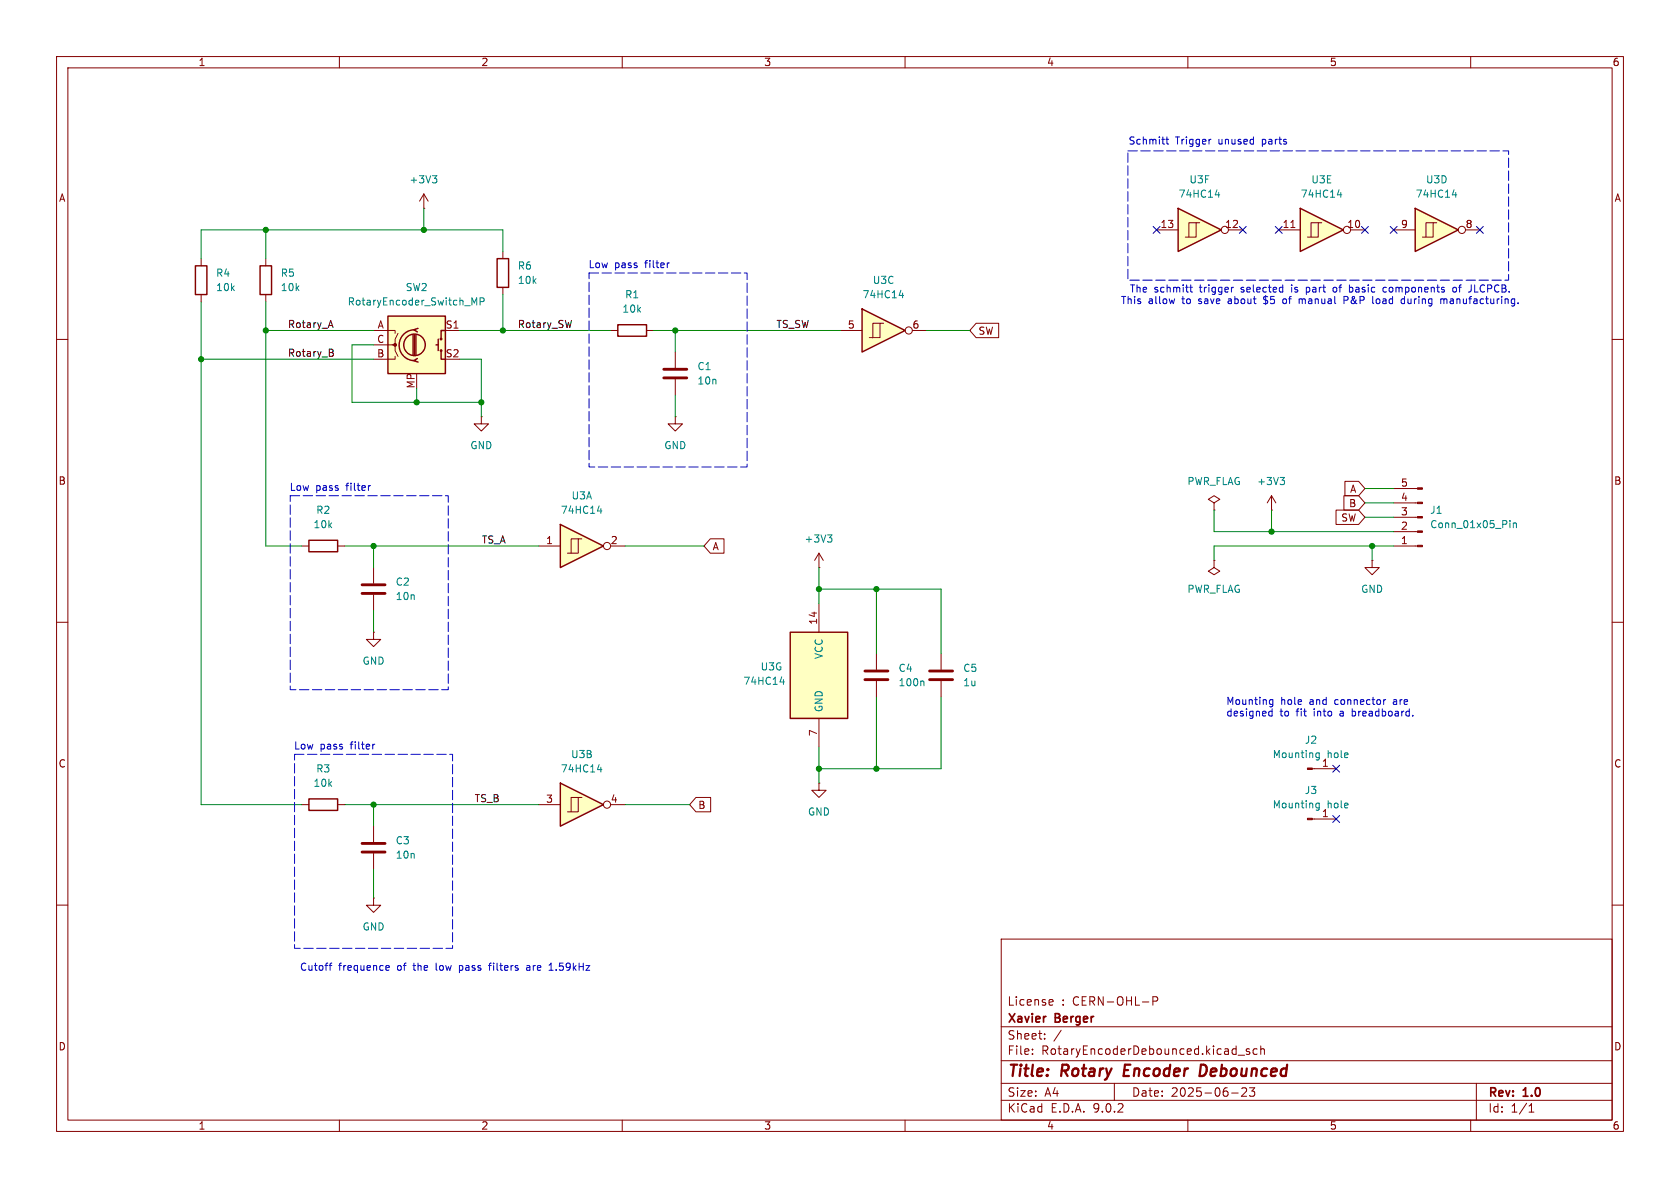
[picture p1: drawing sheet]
<svg xmlns="http://www.w3.org/2000/svg" width="297mm" height="210mm" viewBox="0 0 297 210" stroke-linecap="round" stroke-linejoin="round" font-family="sans-serif">
<path d="M0 0h297v210h-297z" fill="#fff" stroke="#fff" stroke-width=".18"/>
<g fill="none" stroke="#840000" stroke-width=".18">
<path d="M10 10h277v190h-277zM12 12h273v186h-273zM60 10v2M110 10v2M160 10v2M210 10v2M260 10v2M107.9 58.4h1.3M114.3 58.4h1.3M10 60h2M119.4 73.7v1.2h1.2l-1.2 1.3-1.3-1.3h1.3M119.4 73.7h.1"/>
<path d="M119.4 62.2v2.8M119.4 67.1v2.8M285 60h2M10 110h2M166.4 115.6v2.8M285 110h2M166.4 120.4v2.8M10 160h2M177 166h108v32h-108zM185.7 176.7l.4 .1 .1 .3-.7 .1M186.1 177.6l-.4 .1M203.8 177l.7-.1 .2-.2-.1-.4-.2-.1h-.6v1.5"/>
<path d="M285 160h2M60 198v2M110 198v2M160 198v2M177 194.5h108M177 191.5h108M177 187.5h108M177 181.5h108M182.5 186.3v.1M182.5 185.5v.1M184.7 183.6v.1M184.7 182.8v.1"/>
<path d="M187.6 182.1l-1.3 2M197 191.5v3M210 198v2M217.7 193.2h1.2M218.9 186.5h1.1M219.5 192.4l.6-.1 .2 .1 .1 .3-.9 1.1h.9M220.9 185.5l-.4-.1-.2 .2 .1 .2 .5 .2v.3h-.6M220.9 192.3h.9l-.5 .6 .4 .1v.7l-.2 .1h-.4l-.2-.1M222.2 185.5l-.4-.1-.3 .3v.4l.2 .2h.5M222.9 185.5l.2-.1 .4 .1v.9M222.9 184.9v1.5M260 198v2"/>
<path d="M261 191.5v6.5M270.3 196.6h.9M270.3 195.5l.4-.4v1.5"/>
</g>
<path d="M198.9 188.2l-.3 2h1M213.1 188.3l-.8-.1-.2 2h.4l.6-.3" fill="none" stroke="#840000" stroke-width=".4"/>
<path d="M117.3 65.3h4.1M117.3 66.8h4.1M164.3 118.6h4.1M164.3 120.1h4.1" fill="none" stroke="#840000" stroke-width=".51"/>
<path d="M109.2 57.4h5.1v2h-5.1z" fill="none" stroke="#840000" stroke-width=".25"/>
<path d="M68.6 55.9h10.1v10.1h-10.1z" fill="#ffffc2"/>
<g fill="none" stroke="#840000" stroke-width=".25">
<path d="M46 47h2v5.1h-2zM68.6 55.9h10.1v10.1h-10.1zM73 59.2v3.5M73.3 58.3a2.73 2.73 0 0 0-2.7 2.7 2.73 2.73 0 0 0 2.7 2.8M73.3 59.2v3.5M73.5 59.2v3.5M73.9 58l-.7 .3 .6 .4M77.5 59.9v2.1M78.7 58.4h-.7v1.5M73.8 63.4l-.6 .4 .7 .2M77.1 61h.4M78 62v1.5h.7"/>
<circle cx="78" cy="59.9" r=".13"/>
<circle cx="73.3" cy="61" r="1.9"/>
<circle cx="78" cy="62" r=".13"/>
</g>
<path d="M47 45.7v1.3M47 52.1v1.2M66 58.4h3.8v.5M70.4 58.9l-.6 1v1.1h-.5M78.7 58.4h2.6M66 61h3.8v1l.6 1M69.8 63v.5h-3.8" fill="none" stroke="#840000" stroke-width=".18"/>
<circle cx="69.8" cy="61" r=".25" fill="#840000" stroke="#840000" stroke-width=".18"/>
<path d="M83.4 52.6l.5 1 .4-1v1.3M84.9 53.3h.6l.1-.2-.1-.3-.6-.2v1.3" fill="none" stroke="#008484" stroke-width=".18"/>
<path d="M99.1 138.4l7.6 3.8-7.6 3.9z" fill="#ffffc2"/>
<path d="M99.1 138.4l7.6 3.8-7.6 3.9z" fill="none" stroke="#840000" stroke-width=".25"/>
<g fill="none" stroke="#840000" stroke-width=".18">
<path d="M214.6 88.9l1-.6-1-.7-1 .7 1 .6v1.3M214.6 90.2h.1M224.8 90.2h.1M224.8 87.6l-.8 1.3M224.8 87.6l.8 1.3M224.8 87.6v2.6M95.2 142.2h3.9M102.2 141h-1.2v2.5M102.9 141h-.7v2.5h-1.9M107.9 142.2h2.6"/>
<circle cx="107.3" cy="142.2" r=".63"/>
</g>
<path d="M226.3 84.4h.8l-.4 .5M226.8 84.9l.3 .2v.3l-.3 .3M105.6 136h.8M106.2 135.6v.9" fill="none" stroke="#008484" stroke-width=".18"/>
<path d="M152.4 54.6l7.6 3.8-7.6 3.8z" fill="#ffffc2"/>
<path d="M152.4 54.6l7.6 3.8-7.6 3.8z" fill="none" stroke="#840000" stroke-width=".25"/>
<g fill="none" stroke="#840000" stroke-width=".18">
<path d="M148.6 58.4h3.8M155.6 57.2h-1.3v2.5M156.2 57.2h-.6v2.5h-1.9M161.3 58.4h2.5"/>
<circle cx="160.7" cy="58.4" r=".63"/>
</g>
<path d="M159 52.2h.7M159.6 51.8v.8" fill="none" stroke="#008484" stroke-width=".18"/>
<path d="M250.2 36.8l7.6 3.8-7.6 3.9z" fill="#ffffc2"/>
<path d="M250.2 36.8l7.6 3.8-7.6 3.9z" fill="none" stroke="#840000" stroke-width=".25"/>
<g fill="none" stroke="#840000" stroke-width=".18">
<path d="M253.4 39.4h-1.3v2.5M254 39.4h-.6v2.5h-1.9M246.4 40.6h3.8M259.1 40.6h2.5"/>
<circle cx="258.4" cy="40.6" r=".63"/>
</g>
<path d="M256.8 34.4h.7M257.4 34v.9" fill="none" stroke="#008484" stroke-width=".18"/>
<path d="M229.9 36.8l7.6 3.8-7.6 3.9z" fill="#ffffc2"/>
<path d="M229.9 36.8l7.6 3.8-7.6 3.9z" fill="none" stroke="#840000" stroke-width=".25"/>
<g fill="none" stroke="#840000" stroke-width=".18">
<path d="M233 39.4h-1.2v2.5M233.7 39.4h-.7v2.5h-1.9M226.1 40.6h3.8M228.2 40.2h.7M238.8 40.6h2.5"/>
<circle cx="238.1" cy="40.6" r=".63"/>
</g>
<path d="M236.4 34.4h.8M237 34v.9" fill="none" stroke="#008484" stroke-width=".18"/>
<path d="M208.3 36.8l7.6 3.8-7.6 3.9z" fill="#ffffc2"/>
<path d="M208.3 36.8l7.6 3.8-7.6 3.9zM54.6 95.5h5.1v2h-5.1zM54.6 141.2h5.1v2.1h-5.1z" fill="none" stroke="#840000" stroke-width=".25"/>
<g fill="none" stroke="#840000" stroke-width=".18">
<path d="M211.5 39.4h-1.3v2.5M212.1 39.4h-.6v2.5h-2M204.5 40.6h3.8M217.2 40.6h2.5M85.1 73.7v1.2h1.3l-1.3 1.3-1.3-1.3h1.3M85.1 73.7h.1M53.3 96.5h1.3M59.7 96.5h1.3M144.8 97.8l-.8 1.3M144.8 97.8l.7 1.3M144.8 97.8v2.5M214.6 99.1v1.2l1 .7-1 .6-1-.6 1-.7"/>
<path d="M214.6 99.1h.1M242.6 99.1v1.2h1.2l-1.2 1.3-1.3-1.3h1.3M242.6 99.1h.1M246.4 96.5h4.2M246.4 94h4.2M246.4 91.4h4.2M246.4 88.9h4.2M246.4 86.4h4.2M144.8 100.3h.1M154.9 115.6v2.8M144.8 138.4v1.3h1.2l-1.2 1.3-1.3-1.3h1.3M144.8 138.4h.1"/>
<path d="M154.9 120.4v2.8M232 135.9h4.2M53.3 142.2h1.3M59.7 142.2h1.3M66 158.8v1.2h1.3l-1.3 1.3-1.2-1.3h1.2M66 158.8h.1M66 146.1v2.7M66 150.9v2.8"/>
<circle cx="216.5" cy="40.6" r=".63"/>
</g>
<path d="M214.8 34.4h.8M215.4 34v.9M146.3 94.6h.8l-.4 .4M146.8 95l.3 .3v.3l-.3 .2M266.9 92v.1M266.9 92.4v.9M267.5 92.4v.9M267.5 92.6l.2-.2 .3 .1 .1 .8M163.2 120.4l.1 .2v.6M232.7 133.8l.2 .1h.3M233.2 133.1v1l-.2 .3-.3-.1M233.2 133.1h-.3l-.2 .1" fill="none" stroke="#008484" stroke-width=".18"/>
<path d="M152.9 118.6h4.1M152.9 120.1h4.1M64 149.1h4.1M64 150.6h4.1" fill="none" stroke="#840000" stroke-width=".51"/>
<g fill="#840000" stroke="#840000" stroke-width=".18">
<path d="M250.6 96.4h.9v.2h-.9z"/>
<path d="M250.6 93.9h.9v.2h-.9z"/>
<path d="M250.6 91.3h.9v.3h-.9z"/>
<path d="M250.6 88.8h.9v.2h-.9z"/>
<path d="M250.6 86.2h.9v.3h-.9z"/>
<path d="M231.1 135.8h.9v.2h-.9z"/>
</g>
<path d="M99.1 92.7l7.6 3.8-7.6 3.8z" fill="#ffffc2"/>
<path d="M87.9 45.7h2v5.1h-2zM99.1 92.7l7.6 3.8-7.6 3.8z" fill="none" stroke="#840000" stroke-width=".25"/>
<g fill="none" stroke="#840000" stroke-width=".18">
<path d="M74.9 36.8h.1M74.9 34.3l-.7 1.3M74.9 34.3l.8 1.3M74.9 34.3v2.5M88.9 44.5v1.2M88.9 50.8v1.3M95.2 96.5h3.9M102.2 95.3h-1.2v2.5M102.9 95.3h-.7v2.5h-1.9M107.9 96.5h2.6M66 111.8v1.2h1.3l-1.3 1.3-1.2-1.3h1.2M66 111.8h.1"/>
<path d="M66 100.3v2.8M66 105.2v2.8M232 144.8h4.2"/>
<circle cx="107.3" cy="96.5" r=".63"/>
</g>
<path d="M76.4 31.1h.8l-.4 .4M77 31.5l.2 .3v.3l-.2 .2M105.6 90.3h.8M106.2 89.9v.8M232.7 142.7l.2 .1h.3M233.2 142v1l-.2 .2h-.3M233.2 142h-.3l-.2 .1" fill="none" stroke="#008484" stroke-width=".18"/>
<path d="M231.1 144.7h.9v.2h-.9z" fill="#840000" stroke="#840000" stroke-width=".18"/>
<path d="M64 103.4h4.1M64 104.9h4.1" fill="none" stroke="#840000" stroke-width=".51"/>
<path d="M139.7 111.8h10.2v15.2h-10.2z" fill="#ffffc2"/>
<path d="M34.5 47h2.1v5.1h-2.1zM139.7 111.8h10.2v15.2h-10.2z" fill="none" stroke="#840000" stroke-width=".25"/>
<path d="M35.6 45.7v1.3M35.6 52.1v1.2M172.6 57.1h4v2.6h-4l-1.2-1.3zM125.6 95.2h2.4v2.6h-2.4l-1.1-1.3zM236.2 90.2h4l1.1 1.2-1.1 1.3h-4zM237.6 87.6h2.6l1.1 1.3-1.1 1.3h-2.6zM237.8 85.1h2.4l1.1 1.3-1.1 1.2h-2.4zM144.8 106.7v5.1M144.8 127v5.1M123 141h2.6v2.5h-2.6l-1.1-1.3z" fill="none" stroke="#840000" stroke-width=".18"/>
<path d="M137.9 120.6h.8M138.5 120.1v.9" fill="none" stroke="#008484" stroke-width=".18"/>
<path d="M58.5 56.6l.4 1.3M58.6 61.7l.3 .3-.3 .3 .3 .3v.3l-.2 .1" fill="none" stroke="#000" stroke-width=".18"/>
<g fill="none" stroke="#008400" stroke-width=".18">
<path d="M74.9 36.8v3.8M35.6 53.3v88.9h17.7M47 58.4h19M47 53.3v43.2h6.3M47 40.6v5.1M81.3 58.4h26.6M88.9 44.5v-3.9h-53.3v5.1M88.9 52.1v6.3M115.6 58.4h33M119.4 58.4v3.8M163.8 58.4h7.6M35.6 63.5h30.4"/>
<path d="M66 61h-3.8v10.1h22.9M73.7 68.6v2.5M81.3 63.5h3.8v10.2M119.4 69.9v3.8M61 96.5h34.2M66 96.5v3.8M110.5 96.5h14M214.6 90.2v3.8h31.8M224.8 90.2v3.8M241.3 86.4h5.1M241.3 88.9h5.1M241.3 91.4h5.1"/>
<path d="M242.6 96.5v2.6M246.4 96.5h-31.8v2.6M66 108v3.8M144.8 104.1h21.6v11.5M144.8 100.3v6.4M154.9 104.1v11.5M144.8 132.1v6.3M154.9 123.2v12.7M166.4 123.2v12.7h-21.6M61 142.2h34.2M66 142.2v3.9M66 153.7v5.1"/>
<path d="M110.5 142.2h11.4"/>
</g>
<g fill="none" stroke="#000084" stroke-width=".18">
<path d="M203.9 40l1.2 1.2M205.1 40l-1.2 1.2M219.1 40l1.2 1.2M220.3 40l-1.2 1.2M225.5 40l1.2 1.2M226.7 40l-1.2 1.2M240.7 40l1.2 1.2M241.9 40l-1.2 1.2M245.8 40l1.2 1.2M247 40l-1.2 1.2M261 40l1.2 1.2M262.2 40l-1.2 1.2"/>
<path d="M235.6 135.3l1.2 1.2M236.8 135.3l-1.2 1.2M235.6 144.2l1.2 1.2M236.8 144.2l-1.2 1.2"/>
</g>
<g fill="none" stroke="#0000c2" stroke-width=".18">
<path d="M206.1 24.6h.5M206.3 24.2v1.1l.3 .2M214 24.6h.1M118.3 46.5h-.2M207.7 52.8l-.3 .9M210.3 50.8h.5M210.5 50.4v1l.3 .2M218.1 50.8h-.3M223.4 53.6l.2 .1M223.4 52.5v.3l.1 .2M226.7 50.8h.1M226.8 50.4v1.2"/>
<path d="M226.8 51.6h-.1M227.2 52.8l-.3 .1-.1 .2v.5l.4 .1M229.7 53l.3-.2 .2 .2M230.9 50.8v1.3M230.9 51.6h.2M231.1 50.8h-.2M236.1 50.8h-.3l-.1 .2v.5l.4 .1M237.6 52.4v1.3M238.3 52.5v.3l-.1 .2-.6 .1M238.6 50.8h.3l.2 .1M239.1 51.5l-.2 .1h-.3M243.7 52.8l-.3 .1-.1 .2v.5l.4 .1"/>
<path d="M245.1 50.8h-.4l-.2 .2 .1 .6h.5M248.3 53.6l-.4 .1M248.3 52.4v1.3M255.2 52.9l.1 .1M255.3 53v.7M255.3 52.9v.1M255.7 52.9l.1 .8M256.9 50.9l.2-.1 .3 .1 .1 .5-.1 .2h-.3l-.2-.1zM260.7 50.4v1.2h.6M65.5 85.8l-.2 .1M66.3 131.6h-.3M224.4 126.5l.1 .1 .4-.1"/>
<path d="M224.5 124.4l.2 .1h.3M224.9 125.3v1.3M224.9 125.8l-.4-.1-.1 .1M225 123.7v1l-.2 .3-.3-.1M225 123.7h-.3l-.2 .1M239.1 125.3v1.3M239.1 126.5l.1 .1M239.2 125.7l-.1 .1M245 123.7l-.4 .2M249.8 126.5v.1M58.2 170.7h.5M58.7 170.3l-.3 .1v1.1"/>
<path d="M68.2 170.9l.2-.2h.2l.2 .2v.1l-.6 .1M68.2 171.3l.2 .2h.4M81.2 170.7v1.2M81.2 171.5h.1M81.3 170.7h-.1M86.4 170.7h.4M86.8 170.3l-.3 .1v1.1M93.1 170.7h.5M93.7 171h-.4l-.2 .2 .2 .3h.4M97.1 171.5h.7M97.2 170.6l.2-.3v1.2"/>
</g>
<path d="M199.4 26.7h67.3v22.8h-67.3zM104.1 48.3h28v34.3h-28zM51.3 87.6h27.9v34.3h-27.9zM52.1 133.4h27.9v34.2h-27.9z" fill="none" stroke="#0000c2" stroke-width=".18" stroke-dasharray="1.7 .6"/>
<g fill="#008400" stroke="#008400" stroke-width=".18">
<circle cx="66" cy="142.2" r=".46"/>
<circle cx="66" cy="96.5" r=".46"/>
<circle cx="242.6" cy="96.5" r=".46"/>
<circle cx="224.8" cy="94" r=".46"/>
<circle cx="47" cy="58.4" r=".46"/>
<circle cx="47" cy="40.6" r=".46"/>
<circle cx="35.6" cy="63.5" r=".46"/>
<circle cx="74.9" cy="40.6" r=".46"/>
<circle cx="144.8" cy="135.9" r=".46"/>
<circle cx="154.9" cy="135.9" r=".46"/>
<circle cx="73.7" cy="71.1" r=".46"/>
<circle cx="85.1" cy="71.1" r=".46"/>
<circle cx="88.9" cy="58.4" r=".46"/>
<circle cx="144.8" cy="104.1" r=".46"/>
<circle cx="154.9" cy="104.1" r=".46"/>
<circle cx="119.4" cy="58.4" r=".46"/>
</g>
<g font-size="2.8" fill="#840000">
<text x="178" y="190.9">Title:</text>
<text x="187.7" y="190.9">Rotary</text>
<text x="199.5" y="190.9">Encoder</text>
<text x="213.7" y="190.9">Debounced</text>
</g>
<g font-size="2.1" fill="#840000">
<text x="178" y="178">License</text>
<text x="187.7" y="178">: CERN-OHL-P</text>
<text x="178" y="184">Sheet:</text>
<text x="178" y="181.2">Xavier</text>
<text x="186.6" y="181.2">Berger</text>
<text x="178" y="186.7">File:</text>
<text x="184.1" y="186.7">RotaryEncoderDebounced.kicad_sch</text>
<text x="178" y="196.9">KiCad</text>
<text x="178" y="194.1">Size:</text>
<text x="184.7" y="194.1">A4</text>
<text x="185.7" y="196.9">E.D.A.</text>
<text x="193.3" y="196.9">9.0.2</text>
<text x="200" y="194.1">Date:</text>
<text x="207" y="194.1">2025-06-23</text>
<text x="263" y="194.3">Rev:</text>
<text x="263" y="196.9">Id:</text>
<text x="267.1" y="196.9">1/1</text>
<text x="269.4" y="194.3">1.0</text>
</g>
<g font-size="1.8" fill="#840000">
<text x="35" y="11.9">1</text>
<text x="85" y="11.9">2</text>
<text x="135" y="11.9">3</text>
<text x="185" y="11.9">4</text>
<text x="235" y="11.9">5</text>
<text x="285" y="11.9">6</text>
<text x="10.3" y="35.9">A</text>
<text x="285.3" y="35.9">A</text>
<text x="205.1" y="40.4">13</text>
<text x="216.5" y="40.4">12</text>
<text x="226.7" y="40.4">11</text>
<text x="238.1" y="40.4">10</text>
<text x="247.6" y="40.4">9</text>
<text x="259" y="40.4">8</text>
<text x="66.7" y="58.2">A</text>
<text x="78.7" y="58.2">S1</text>
<text x="149.8" y="58.2">5</text>
<text x="161.2" y="58.2">6</text>
<text x="172.9" y="59.4">SW</text>
<text x="66.6" y="60.7">C</text>
<text x="66.6" y="63.2">B</text>
<text x="78.7" y="63.2">S2</text>
<text x="73.4" y="68.8" transform="rotate(-90 73.4 68.8)">MP</text>
<text x="10.3" y="85.9">B</text>
<text x="238.4" y="89.9">B</text>
<text x="238.6" y="87.3">A</text>
<text x="247.6" y="88.6">4</text>
<text x="247.6" y="86.1">5</text>
<text x="285.3" y="85.9">B</text>
<text x="237" y="92.4">SW</text>
<text x="247.6" y="93.7">2</text>
<text x="247.6" y="91.2">3</text>
<text x="96.4" y="96.3">1</text>
<text x="107.9" y="96.3">2</text>
<text x="125.9" y="97.5">A</text>
<text x="247.6" y="96.3">1</text>
<text x="144.5" y="110.5" transform="rotate(-90 144.5 110.5)">14</text>
<text x="144.5" y="130.2" transform="rotate(-90 144.5 130.2)">7</text>
<text x="10.3" y="135.9">C</text>
<text x="233.6" y="135.6">1</text>
<text x="285.3" y="135.9">C</text>
<text x="96.4" y="142">3</text>
<text x="107.9" y="142">4</text>
<text x="123.3" y="143.2">B</text>
<text x="233.6" y="144.5">1</text>
<text x="10.3" y="185.9">D</text>
<text x="285.3" y="185.9">D</text>
<text x="35" y="199.9">1</text>
<text x="85" y="199.9">2</text>
<text x="135" y="199.9">3</text>
<text x="185" y="199.9">4</text>
<text x="235" y="199.9">5</text>
<text x="285" y="199.9">6</text>
</g>
<g font-size="1.8" fill="#0000c2">
<text x="199.4" y="25.8">Schmitt</text>
<text x="207.8" y="25.8">Trigger</text>
<text x="215.5" y="25.8">unused</text>
<text x="223.4" y="25.8">parts</text>
<text x="104" y="47.6">Low</text>
<text x="108.6" y="47.6">pass</text>
<text x="114.2" y="47.6">filter</text>
<text x="198.1" y="54">This</text>
<text x="199.6" y="51.9">The</text>
<text x="203" y="54">allow</text>
<text x="204" y="51.9">schmitt</text>
<text x="209.1" y="54">to</text>
<text x="212.2" y="54">save</text>
<text x="212.2" y="51.9">trigger</text>
<text x="217.6" y="54">about</text>
<text x="219.7" y="51.9">selected</text>
<text x="224.1" y="54">$5</text>
<text x="227.6" y="54">of</text>
<text x="228.8" y="51.9">is</text>
<text x="230.7" y="54">manual</text>
<text x="231.6" y="51.9">part</text>
<text x="236.5" y="51.9">of</text>
<text x="238.8" y="54">P&amp;P</text>
<text x="239.6" y="51.9">basic</text>
<text x="244.1" y="54">load</text>
<text x="245.8" y="51.9">components</text>
<text x="249.4" y="54">during</text>
<text x="256.5" y="54">manufacturing.</text>
<text x="258.3" y="51.9">of</text>
<text x="261.4" y="51.9">JLCPCB.</text>
<text x="51.1" y="87">Low</text>
<text x="55.8" y="87">pass</text>
<text x="61.3" y="87">filter</text>
<text x="216.7" y="124.8">Mounting</text>
<text x="226.4" y="124.8">hole</text>
<text x="231.6" y="124.8">and</text>
<text x="236.2" y="124.8">connector</text>
<text x="246.8" y="124.8">are</text>
<text x="216.7" y="126.9">designed</text>
<text x="226.3" y="126.9">to</text>
<text x="229.3" y="126.9">fit</text>
<text x="232.5" y="126.9">into</text>
<text x="237.3" y="126.9">a</text>
<text x="239.7" y="126.9">breadboard.</text>
<text x="51.9" y="132.7">Low</text>
<text x="56.6" y="132.7">pass</text>
<text x="62.1" y="132.7">filter</text>
<text x="52.9" y="171.8">Cutoff</text>
<text x="59.9" y="171.8">frequence</text>
<text x="70.3" y="171.8">of</text>
<text x="73.4" y="171.8">the</text>
<text x="77.5" y="171.8">low</text>
<text x="81.8" y="171.8">pass</text>
<text x="87.4" y="171.8">filters</text>
<text x="94.2" y="171.8">are</text>
<text x="98.3" y="171.8">1.59kHz</text>
</g>
<g font-size="1.8" fill="#008484">
<text x="72.3" y="32.6">+3V3</text>
<text x="208.3" y="35.2">74HC14</text>
<text x="210.2" y="32.6">U3F</text>
<text x="229.9" y="35.2">74HC14</text>
<text x="231.7" y="32.6">U3E</text>
<text x="250.2" y="35.2">74HC14</text>
<text x="252" y="32.6">U3D</text>
<text x="91.4" y="47.9">R6</text>
<text x="38.1" y="49.1">R4</text>
<text x="38.1" y="51.7">10k</text>
<text x="49.5" y="49.1">R5</text>
<text x="49.5" y="51.7">10k</text>
<text x="71.6" y="51.7">SW2</text>
<text x="91.4" y="50.4">10k</text>
<text x="110.4" y="52.9">R1</text>
<text x="152.4" y="52.9">74HC14</text>
<text x="154.2" y="50.4">U3C</text>
<text x="61.4" y="54.2">RotaryEncoder_Switch_MP</text>
<text x="109.9" y="55.5">10k</text>
<text x="123.2" y="65.6">C1</text>
<text x="123.2" y="68.2">10n</text>
<text x="83.1" y="79.6">GND</text>
<text x="117.3" y="79.6">GND</text>
<text x="101" y="88.5">U3A</text>
<text x="209.8" y="86">PWR_FLAG</text>
<text x="222.1" y="86">+3V3</text>
<text x="55.3" y="93.6">10k</text>
<text x="55.8" y="91">R2</text>
<text x="99" y="91">74HC14</text>
<text x="252.7" y="91">J1</text>
<text x="252.7" y="93.6">Conn_01x05_Pin</text>
<text x="142.1" y="96.1">+3V3</text>
<text x="69.9" y="103.7">C2</text>
<text x="69.9" y="106.3">10n</text>
<text x="209.8" y="105">PWR_FLAG</text>
<text x="240.5" y="105">GND</text>
<text x="64" y="117.7">GND</text>
<text x="134.4" y="118.7">U3G</text>
<text x="145.6" y="116.6" transform="rotate(-90 145.6 116.6)">VCC</text>
<text x="158.8" y="119">C4</text>
<text x="170.2" y="119">C5</text>
<text x="131.3" y="121.3">74HC14</text>
<text x="145.6" y="126" transform="rotate(-90 145.6 126)">GND</text>
<text x="158.8" y="121.5">100n</text>
<text x="170.2" y="121.5">1u</text>
<text x="230.6" y="131.7">J2</text>
<text x="55.8" y="136.8">R3</text>
<text x="99" y="136.8">74HC14</text>
<text x="100.9" y="134.2">U3B</text>
<text x="224.9" y="134.2">Mounting</text>
<text x="234.6" y="134.2">hole</text>
<text x="55.3" y="139.3">10k</text>
<text x="224.9" y="143.1">Mounting</text>
<text x="230.6" y="140.6">J3</text>
<text x="234.6" y="143.1">hole</text>
<text x="69.9" y="149.5">C3</text>
<text x="142.7" y="144.4">GND</text>
<text x="69.9" y="152">10n</text>
<text x="64" y="164.7">GND</text>
</g>
<g font-size="1.8">
<text x="50.8" y="58.1">Rotary_A</text>
<text x="91.4" y="58.1">Rotary_SW</text>
<text x="137.2" y="58.1">TS_SW</text>
<text x="50.8" y="63.2">Rotary_B</text>
<text x="85.1" y="96.2">TS_A</text>
<text x="83.8" y="141.9">TS_B</text>
</g>
</svg>
